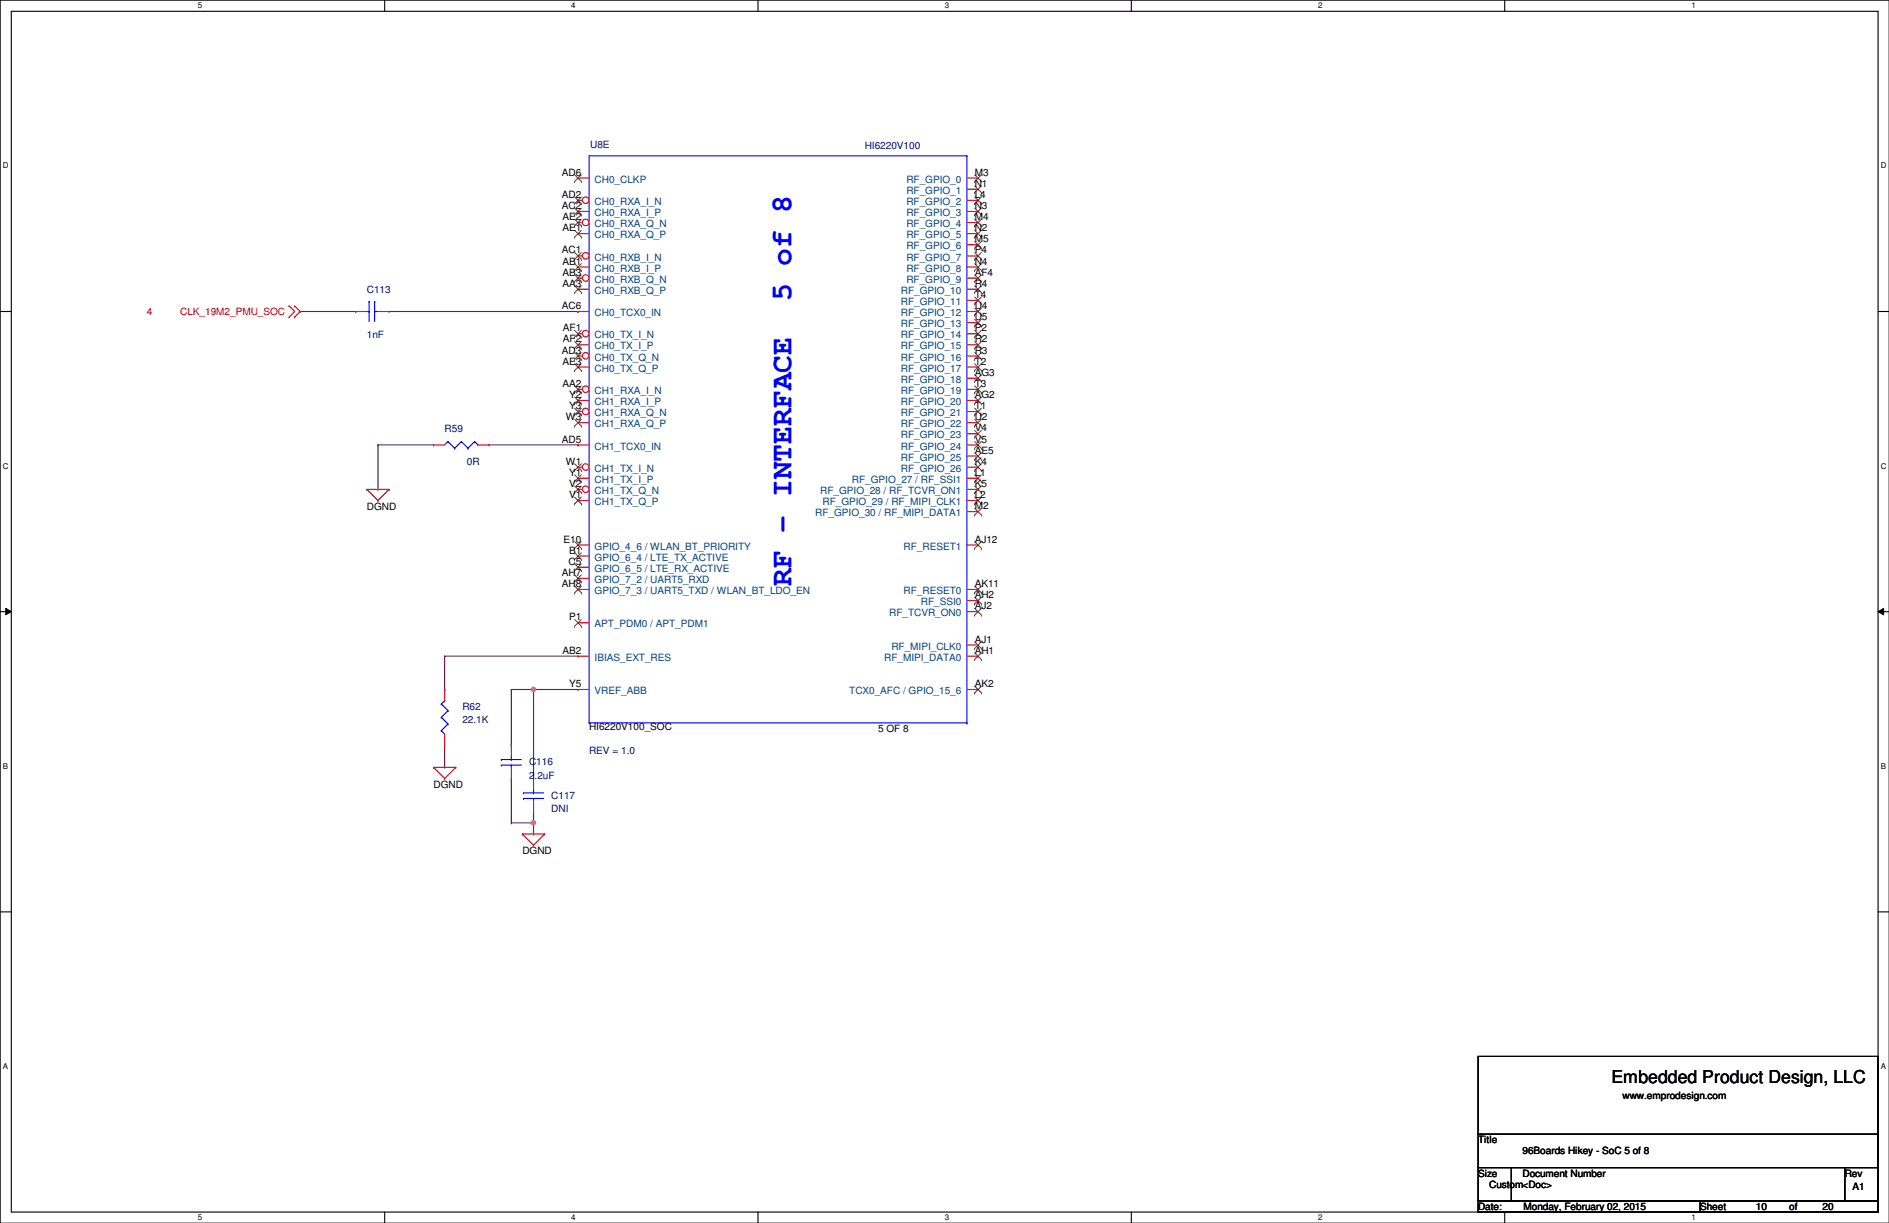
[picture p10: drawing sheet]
<svg xmlns="http://www.w3.org/2000/svg" width="432mm" height="279mm" viewBox="0 0 432 279" stroke-linecap="round" stroke-linejoin="round" font-family="sans-serif">
<path d="M0 0h431.8v279.4h-431.8zM2.6 2.6h426.7v274.3h-426.7z" fill="none" stroke="#000" stroke-width=".25"/>
<g fill="#fff">
<path d="M45.3 .3h.9v2h-.9z"/>
<path d="M45.3 277.2h.9v1.9h-.9z"/>
</g>
<path d="M87.9 0v2.6M87.9 276.9v2.5" fill="none" stroke="#000" stroke-width=".25"/>
<g fill="#fff">
<path d="M130.6 .3h1v2h-1z"/>
<path d="M130.6 277.2h1v1.9h-1z"/>
</g>
<path d="M173.3 0v2.6M173.3 276.9v2.5" fill="none" stroke="#000" stroke-width=".25"/>
<g fill="#fff">
<path d="M215.9 .3h1v2h-1z"/>
<path d="M215.9 277.2h1v1.9h-1z"/>
</g>
<path d="M258.6 0v2.6M258.6 276.9v2.5" fill="none" stroke="#000" stroke-width=".25"/>
<g fill="#fff">
<path d="M301.3 .3h1v2h-1z"/>
<path d="M301.3 277.2h1v1.9h-1z"/>
</g>
<path d="M344 0v2.6M344 276.9v2.5" fill="none" stroke="#000" stroke-width=".25"/>
<g fill="#fff">
<path d="M386.6 .3h1v2h-1z"/>
<path d="M386.6 277.2h1v1.9h-1z"/>
<path d="M.7 36.9h1.2v2h-1.2z"/>
<path d="M429.9 36.9h1.3v2h-1.3z"/>
<path d="M.7 105.5h1.2v1.9h-1.2z"/>
<path d="M429.9 105.5h1.3v1.9h-1.3z"/>
</g>
<path d="M0 71.2h2.6M429.3 71.2h2.5" fill="none" stroke="#000" stroke-width=".25"/>
<g fill="#fff">
<path d="M.7 174h1.2v2h-1.2z"/>
<path d="M429.9 174h1.2v2h-1.2z"/>
</g>
<path d="M0 139.7h2.6M429.3 139.7h2.5" fill="none" stroke="#000" stroke-width=".25"/>
<path d="M1.3 139l1.3 .7-1.3 .8zM429.3 139.7l1.3-.7v1.5z" fill="#000"/>
<path d="M1.3 139l1.3 .7-1.3 .8zM429.3 139.7l1.3-.7v1.5z" fill="none" stroke="#000" stroke-width=".23"/>
<g fill="#fff">
<path d="M.7 242.6h1.2v2h-1.2z"/>
<path d="M429.9 242.6h1.2v2h-1.2z"/>
</g>
<path d="M0 208.3h2.6M429.3 208.3h2.5" fill="none" stroke="#000" stroke-width=".25"/>
<path d="M68.6 71.2h.1M68.6 71.2h12.7M88.9 71.2h43.2M132.1 71.2h.1M86.4 101.6h.1M86.4 111.8h.1M86.4 101.6h12.7M86.4 101.6v10.2M111.8 101.6h20.3M132.1 101.6h.1M122 157.5v20.3M122 177.8h.1" fill="none" stroke="#800040" stroke-width=".25"/>
<circle cx="121.9" cy="157.5" r=".49" fill="#f0f"/>
<circle cx="121.9" cy="157.5" r=".49" fill="none" stroke="#f0f" stroke-width=".25"/>
<path d="M122 188h.1M122 185.5v2.5" fill="none" stroke="#800040" stroke-width=".25"/>
<circle cx="121.9" cy="188" r=".49" fill="#f0f"/>
<circle cx="121.9" cy="188" r=".49" fill="none" stroke="#f0f" stroke-width=".25"/>
<g fill="none" stroke="#800040" stroke-width=".25">
<path d="M101.6 149.9h.1M101.6 157.5h.1M101.6 149.9h30.5M101.6 149.9v7.6M116.9 157.5h.1M116.9 157.5h15.2M116.9 157.5v12.7M122 157.5h.1M101.6 175.3h.1M101.6 170.2v5.1M116.9 170.2h.1M116.9 177.8v10.2"/>
<path d="M116.9 188h.1M116.9 188h5.1M122 188h.1M122 190.5h.1M122 188v2.5"/>
</g>
<g fill="none" stroke="#f00" stroke-width=".25">
<path d="M132.1 48.3h.1M132.1 48.3h2.6M66.1 72.4h.1M66.1 69.9h.1M66.1 69.9l1.3 1.3-1.3 1.2M67.4 69.9h.1M67.4 72.4h.1M67.4 69.9l1.2 1.3-1.2 1.2M83.9 111.8h.1M83.9 111.8h5M83.9 111.8l2.5 2.5M86.4 114.3h.1"/>
<path d="M88.9 111.8h.1M88.9 111.8l-2.5 2.5M101.6 157.5h.1M101.6 157.5v2.6M99.1 175.3h.1M99.1 175.3h5.1M99.1 175.3l2.5 2.5M101.6 177.8h.1M101.6 170.2h.1M101.6 167.7v2.5M104.2 175.3h.1M104.2 175.3l-2.6 2.5"/>
<path d="M119.4 190.5h.1M119.4 190.5h5.1M119.4 190.5l2.6 2.6M122 193.1h.1M124.5 190.5h.1M124.5 190.5l-2.5 2.6"/>
</g>
<path d="M337.9 241.3h91.4v17.8h-91.4zM337.9 259.1h91.4v7.6h-91.4zM337.9 266.7h7.6v7.7h-7.6zM337.9 274.4h50.8v2.5h-50.8zM345.5 266.7h76.2v7.7h-76.2zM388.7 274.4h40.6v2.5h-40.6zM421.7 266.7h7.6v7.7h-7.6z" fill="none" stroke="#000" stroke-width=".25"/>
<g fill="none" stroke="#00f" stroke-width=".25">
<path d="M221 35.6h.1M221 35.6h-86.3v129.5M221 35.6v129.5M100.9 166.9h.1M100.9 163.9h.1M100.9 160.8h.1M100.9 166.9l.7 .8M100.9 163.9l1.5 1.5M100.9 160.8l1.5 1.5M101.6 160.1h.1M101.6 160.1l-.7 .7M102.4 165.4h.1"/>
<path d="M102.4 162.3h.1M102.4 165.4l-1.5 1.5M102.4 162.3l-1.5 1.6M134.7 165.1h.1M134.7 165.1h86.3M221 165.1h.1"/>
</g>
<path d="M131.3 49.1h.1M131.4 47.5l1.5 1.6M132.9 47.5l-1.6 1.6M132.9 49.1h.1" fill="none" stroke="#804000" stroke-width=".23"/>
<circle cx="133.9" cy="50.8" r=".75" fill="#fff"/>
<g fill="none" stroke="#f00" stroke-width=".25">
<path d="M132.1 50.8h.1M132.1 50.8h1"/>
<circle cx="133.9" cy="50.8" r=".75"/>
</g>
<path d="M131.3 51.6h.1M131.4 50.1l1.5 1.5M132.9 50.1l-1.6 1.5M132.9 51.6h.1" fill="none" stroke="#804000" stroke-width=".23"/>
<circle cx="133.9" cy="45.7" r=".75" fill="#fff"/>
<g fill="none" stroke="#f00" stroke-width=".25">
<path d="M132.1 45.8h.1M132.1 40.7h.1M132.1 53.4h.1M132.1 45.8h1M132.1 40.7h2.6M132.1 53.4h2.6M221 40.7h2.6M223.6 40.7h.1M132.1 124.5h.1M132.1 124.5h2.6M132.1 142.3h.1M132.1 157.5h.1"/>
<path d="M132.1 142.3h2.6M132.1 157.5h2.6"/>
<circle cx="133.9" cy="45.7" r=".75"/>
</g>
<g fill="none" stroke="#804000" stroke-width=".23">
<path d="M131.4 39.9l1.5 1.6M132.9 39.9l-1.6 1.6M222.8 39.9l1.6 1.6M224.3 39.9l-1.5 1.6M131.3 46.6h.1M131.3 41.5h.1M131.3 54.2h.1M131.4 45l1.5 1.6M131.4 52.6l1.5 1.6M132.9 45l-1.6 1.6M132.9 52.6l-1.6 1.6M132.9 46.6h.1"/>
<path d="M132.9 41.5h.1M132.9 54.2h.1M222.8 41.5h.1M224.4 41.5h.1M131.3 125.3h.1M131.4 123.7l1.5 1.6M132.9 123.7l-1.6 1.6M132.9 125.3h.1M131.3 143.1h.1M131.4 141.5l1.5 1.6M132.9 141.5l-1.6 1.6M132.9 143.1h.1"/>
</g>
<circle cx="133.9" cy="58.4" r=".75" fill="#fff"/>
<g fill="none" stroke="#f00" stroke-width=".25">
<path d="M132.1 58.5h.1M132.1 58.5h1M132.1 61h.1M132.1 61h2.6"/>
<circle cx="133.9" cy="58.4" r=".75"/>
</g>
<path d="M131.3 59.3h.1M131.4 57.7l1.5 1.6M132.9 57.7l-1.6 1.6M132.9 59.3h.1M131.3 61.8h.1M131.4 60.2l1.5 1.6M132.9 60.2l-1.6 1.6M132.9 61.8h.1" fill="none" stroke="#804000" stroke-width=".23"/>
<circle cx="133.9" cy="63.5" r=".75" fill="#fff"/>
<g fill="none" stroke="#f00" stroke-width=".25">
<path d="M132.1 63.5h.1M132.1 66.1h.1M132.1 71.2h.1M132.1 63.5h1M132.1 66.1h2.6M132.1 71.2h2.6"/>
<circle cx="133.9" cy="63.5" r=".75"/>
</g>
<path d="M131.3 64.3h.1M131.3 66.9h.1M131.4 62.8l1.5 1.5M131.4 65.3l1.5 1.6M132.9 62.8l-1.6 1.5M132.9 65.3l-1.6 1.6M132.9 64.3h.1M132.9 66.9h.1" fill="none" stroke="#804000" stroke-width=".23"/>
<circle cx="133.9" cy="76.2" r=".75" fill="#fff"/>
<g fill="none" stroke="#f00" stroke-width=".25">
<path d="M132.1 76.2h.1M132.1 78.8h.1M132.1 76.2h1M132.1 78.8h2.6"/>
<circle cx="133.9" cy="76.2" r=".75"/>
</g>
<path d="M131.3 77h.1M131.3 79.6h.1M131.4 75.5l1.5 1.5M131.4 78l1.5 1.6M132.9 75.5l-1.6 1.5M132.9 78l-1.6 1.6M132.9 77h.1M132.9 79.6h.1" fill="none" stroke="#804000" stroke-width=".23"/>
<circle cx="133.9" cy="81.3" r=".75" fill="#fff"/>
<g fill="none" stroke="#f00" stroke-width=".25">
<path d="M132.1 81.3h.1M132.1 83.9h.1M132.1 81.3h1M132.1 83.9h2.6"/>
<circle cx="133.9" cy="81.3" r=".75"/>
</g>
<path d="M131.3 82.1h.1M131.3 84.7h.1M131.4 80.6l1.5 1.5M131.4 83.1l1.5 1.6M132.9 80.6l-1.6 1.5M132.9 83.1l-1.6 1.6M132.9 82.1h.1M132.9 84.7h.1" fill="none" stroke="#804000" stroke-width=".23"/>
<circle cx="133.9" cy="88.9" r=".75" fill="#fff"/>
<g fill="none" stroke="#f00" stroke-width=".25">
<path d="M132.1 88.9h.1M132.1 91.5h.1M132.1 88.9h1M132.1 91.5h2.6"/>
<circle cx="133.9" cy="88.9" r=".75"/>
</g>
<path d="M131.3 89.7h.1M131.3 92.3h.1M131.4 88.2l1.5 1.5M131.4 90.7l1.5 1.6M132.9 88.2l-1.6 1.5M132.9 90.7l-1.6 1.6M132.9 89.7h.1M132.9 92.3h.1" fill="none" stroke="#804000" stroke-width=".23"/>
<circle cx="133.9" cy="94" r=".75" fill="#fff"/>
<g fill="none" stroke="#f00" stroke-width=".25">
<path d="M132.1 94h.1M132.1 96.6h.1M132.1 94h1M132.1 96.6h2.6M132.1 101.6h.1M132.1 101.6h2.6"/>
<circle cx="133.9" cy="94" r=".75"/>
</g>
<path d="M131.3 94.8h.1M131.3 97.4h.1M131.4 93.3l1.5 1.5M131.4 95.8l1.5 1.6M132.9 93.3l-1.6 1.5M132.9 95.8l-1.6 1.6M132.9 94.8h.1M132.9 97.4h.1" fill="none" stroke="#804000" stroke-width=".23"/>
<circle cx="133.9" cy="106.7" r=".75" fill="#fff"/>
<g fill="none" stroke="#f00" stroke-width=".25">
<path d="M132.1 106.7h.1M132.1 109.3h.1M132.1 106.7h1M132.1 109.3h2.6"/>
<circle cx="133.9" cy="106.7" r=".75"/>
</g>
<path d="M131.3 107.5h.1M131.3 110.1h.1M131.4 106l1.5 1.5M131.4 108.5l1.5 1.6M132.9 106l-1.6 1.5M132.9 108.5l-1.6 1.6M132.9 107.5h.1M132.9 110.1h.1" fill="none" stroke="#804000" stroke-width=".23"/>
<circle cx="133.9" cy="111.8" r=".75" fill="#fff"/>
<g fill="none" stroke="#f00" stroke-width=".25">
<path d="M221 43.2h2.6M221 45.8h2.6M221 48.3h2.6M221 50.8h2.6M221 53.4h2.6M221 55.9h2.6M221 58.5h2.6M223.6 43.2h.1M223.6 45.8h.1M223.6 48.3h.1M223.6 50.8h.1M223.6 53.4h.1"/>
<path d="M223.6 55.9h.1M223.6 58.5h.1M81.3 71.2h.1M81.3 71.2h2.6M86.4 71.2h2.5M88.9 71.2h.1M221 61h2.6M221 63.5h2.6M221 66.1h2.6M221 68.6h2.6M221 71.2h2.6M221 73.7h2.6"/>
<path d="M221 76.2h2.6M221 78.8h2.6M223.6 61h.1M223.6 63.5h.1M223.6 66.1h.1M223.6 68.6h.1M223.6 71.2h.1M223.6 73.7h.1M223.6 76.2h.1M223.6 78.8h.1M221 81.3h2.6M221 83.9h2.6"/>
<path d="M221 86.4h2.6M221 88.9h2.6M221 91.5h2.6M221 94h2.6M221 96.6h2.6M221 99.1h2.6M223.6 81.3h.1M223.6 83.9h.1M223.6 86.4h.1M223.6 88.9h.1M223.6 91.5h.1M223.6 94h.1"/>
<path d="M223.6 96.6h.1M223.6 99.1h.1M99.1 101.6h.1M99.1 101.6h2.5M109.3 101.6h2.5M111.8 101.6h.1M132.1 111.8h.1M132.1 114.3h.1M132.1 111.8h1M132.1 114.3h2.6M221 111.8h2.6M221 114.3h2.6"/>
<path d="M221 101.6h2.6M221 104.2h2.6M221 106.7h2.6M221 109.3h2.6M221 116.9h2.6M223.6 101.6h.1M223.6 104.2h.1M223.6 106.7h.1M223.6 109.3h.1M223.6 111.8h.1M223.6 114.3h.1M223.6 116.9h.1"/>
<path d="M132.1 127h.1M132.1 129.6h.1M132.1 132.1h.1M132.1 134.7h.1M132.1 127h2.6M132.1 129.6h2.6M132.1 132.1h2.6M132.1 134.7h2.6M221 134.7h2.6M221 124.5h2.6M221 137.2h2.6M221 139.7h2.6"/>
<path d="M223.6 124.5h.1M223.6 134.7h.1M223.6 137.2h.1M223.6 139.7h.1M132.1 149.9h.1M132.1 149.9h2.6M221 149.9h2.6M221 147.4h2.6M221 157.5h2.6M223.6 147.4h.1M223.6 149.9h.1M223.6 157.5h.1"/>
<path d="M116.9 177.8h.1M116.9 170.2h.1M116.9 170.2v2.6M116.9 175.3v2.5M122 177.8h.1M122 177.8v2.6M122 185.5h.1M122 182.9v2.6"/>
<circle cx="133.9" cy="111.8" r=".75"/>
</g>
<g fill="none" stroke="#804000" stroke-width=".23">
<path d="M222.8 44h.1M222.8 46.6h.1M222.8 49.1h.1M222.8 51.6h.1M222.8 54.2h.1M222.8 56.7h.1M222.8 59.3h.1M222.8 42.5l1.6 1.5M222.8 45l1.6 1.6M222.8 47.5l1.6 1.6M222.8 50.1l1.6 1.5M222.8 52.6l1.6 1.6"/>
<path d="M222.8 55.2l1.6 1.5M222.8 57.7l1.6 1.6M224.3 42.5l-1.5 1.5M224.3 45l-1.5 1.6M224.3 47.5l-1.5 1.6M224.3 50.1l-1.5 1.5M224.3 52.6l-1.5 1.6M224.3 55.2l-1.5 1.5M224.3 57.7l-1.5 1.6M224.4 44h.1M224.4 46.6h.1M224.4 49.1h.1"/>
<path d="M224.4 51.6h.1M224.4 54.2h.1M224.4 56.7h.1M224.4 59.3h.1M222.8 61.8h.1M222.8 64.3h.1M222.8 66.9h.1M222.8 69.4h.1M222.8 72h.1M222.8 74.5h.1M222.8 77h.1M222.8 79.6h.1"/>
<path d="M222.8 60.2l1.6 1.6M222.8 62.8l1.6 1.5M222.8 65.3l1.6 1.6M222.8 67.9l1.6 1.5M222.8 70.4l1.6 1.6M222.8 72.9l1.6 1.6M222.8 75.5l1.6 1.5M222.8 78l1.6 1.6M224.3 60.2l-1.5 1.6M224.3 62.8l-1.5 1.5M224.3 65.3l-1.5 1.6M224.3 67.9l-1.5 1.5"/>
<path d="M224.3 70.4l-1.5 1.6M224.3 72.9l-1.5 1.6M224.3 75.5l-1.5 1.5M224.3 78l-1.5 1.6M224.4 61.8h.1M224.4 64.3h.1M224.4 66.9h.1M224.4 69.4h.1M224.4 72h.1M224.4 74.5h.1M224.4 77h.1M224.4 79.6h.1"/>
<path d="M222.8 82.1h.1M222.8 84.7h.1M222.8 87.2h.1M222.8 89.7h.1M222.8 92.3h.1M222.8 94.8h.1M222.8 97.4h.1M222.8 99.9h.1M222.8 80.6l1.6 1.5M222.8 83.1l1.6 1.6M222.8 85.6l1.6 1.6M222.8 88.2l1.6 1.5"/>
<path d="M222.8 90.7l1.6 1.6M222.8 93.3l1.6 1.5M222.8 95.8l1.6 1.6M222.8 98.3l1.6 1.6M224.3 80.6l-1.5 1.5M224.3 83.1l-1.5 1.6M224.3 85.6l-1.5 1.6M224.3 88.2l-1.5 1.5M224.3 90.7l-1.5 1.6M224.3 93.3l-1.5 1.5M224.3 95.8l-1.5 1.6M224.3 98.3l-1.5 1.6"/>
<path d="M224.4 82.1h.1M224.4 84.7h.1M224.4 87.2h.1M224.4 89.7h.1M224.4 92.3h.1M224.4 94.8h.1M224.4 97.4h.1M224.4 99.9h.1M131.3 112.6h.1M131.3 115.1h.1M131.4 111l1.5 1.6M131.4 113.6l1.5 1.5"/>
<path d="M132.9 111l-1.6 1.6M132.9 113.6l-1.6 1.5M132.9 112.6h.1M132.9 115.1h.1M222.8 102.4h.1M222.8 105h.1M222.8 107.5h.1M222.8 110.1h.1M222.8 112.6h.1M222.8 115.1h.1M222.8 117.7h.1M222.8 100.9l1.6 1.5"/>
<path d="M222.8 103.4l1.6 1.6M222.8 106l1.6 1.5M222.8 108.5l1.6 1.6M222.8 111l1.6 1.6M222.8 113.6l1.6 1.5M222.8 116.1l1.6 1.6M224.3 100.9l-1.5 1.5M224.3 103.4l-1.5 1.6M224.3 106l-1.5 1.5M224.3 108.5l-1.5 1.6M224.3 111l-1.5 1.6M224.3 113.6l-1.5 1.5"/>
<path d="M224.3 116.1l-1.5 1.6M224.4 102.4h.1M224.4 105h.1M224.4 107.5h.1M224.4 110.1h.1M224.4 112.6h.1M224.4 115.1h.1M224.4 117.7h.1M131.3 127.8h.1M131.3 130.4h.1M131.3 132.9h.1M131.3 135.5h.1"/>
<path d="M131.4 126.3l1.5 1.5M131.4 128.8l1.5 1.6M131.4 131.4l1.5 1.5M131.4 133.9l1.5 1.6M132.9 126.3l-1.6 1.5M132.9 128.8l-1.6 1.6M132.9 131.4l-1.6 1.5M132.9 133.9l-1.6 1.6M132.9 127.8h.1M132.9 130.4h.1M132.9 132.9h.1M132.9 135.5h.1"/>
<path d="M222.8 125.3h.1M222.8 135.5h.1M222.8 138h.1M222.8 123.7l1.6 1.6M222.8 133.9l1.6 1.6M222.8 136.4l1.6 1.6M222.8 139l1.6 1.5M224.3 123.7l-1.5 1.6M224.3 133.9l-1.5 1.6M224.3 136.4l-1.5 1.6M224.3 139l-1.5 1.5M224.4 125.3h.1"/>
<path d="M224.4 135.5h.1M224.4 138h.1M222.8 140.5h.1M222.8 148.2h.1M222.8 150.7h.1M222.8 158.3h.1M222.8 146.6l1.6 1.6M222.8 149.1l1.6 1.6M222.8 156.8l1.6 1.5M224.3 146.6l-1.5 1.6M224.3 149.1l-1.5 1.6M224.3 156.8l-1.5 1.5"/>
<path d="M224.4 140.5h.1M224.4 148.2h.1M224.4 150.7h.1M224.4 158.3h.1"/>
</g>
<g fill="none" stroke="#00f" stroke-width=".25">
<path d="M83.9 71.2h.5M84.4 71.2h.1M84.4 68.9h.1M84.4 68.9v4.5M85.6 68.9h.1M85.6 71.2h.1M85.6 71.2h.8M85.6 68.9v4.5M102.4 100.9h.1M102.4 100.9l-.8 .7M102.4 100.9l1.5 1.5M103.9 102.4h.1"/>
<path d="M105.5 100.9h.1M105.5 100.9l-1.6 1.5M105.5 100.9l1.5 1.5M107 102.4h.1M108.5 100.9h.1M108.5 100.9l-1.5 1.5M108.5 100.9l.8 .7M109.3 101.6h.1M114.6 173.5h.1M114.6 174.8h.1M114.6 173.5h4.6M114.6 174.8h4.6"/>
<path d="M116.9 174.8h.1M116.9 173.5h.1M116.9 172.8v.7M116.9 174.8v.5M119.7 181.1h.1M119.7 182.4h.1M119.7 181.1h4.5M119.7 182.4h4.5M122 182.4h.1M122 181.1h.1M122 180.4v.7M122 182.4v.5"/>
</g>
<circle cx="121.9" cy="157.5" r=".49" fill="#f0f"/>
<circle cx="121.9" cy="157.5" r=".49" fill="none" stroke="#f0f" stroke-width=".25"/>
<circle cx="121.9" cy="188" r=".49" fill="#f0f"/>
<circle cx="121.9" cy="188" r=".49" fill="none" stroke="#f0f" stroke-width=".25"/>
<g font-size="6.9" fill="#00f">
<text x="180.9" y="68.9" transform="rotate(-90 180.9 68.9)">5 of 8</text>
<text x="180.9" y="133.9" transform="rotate(-90 180.9 133.9)">RF - INTERFACE</text>
</g>
<text font-size="4.1" x="368.3" y="247.5">Embedded Product Design, LLC</text>
<g font-size="2.3" fill="#000080">
<text x="134.9" y="33.9">U8E</text>
<text x="197.7" y="34.1">HI6220V100</text>
<text x="83.9" y="66.9">C113</text>
<text x="83.9" y="77.3">1nF</text>
<text x="101.6" y="98.6">R59</text>
<text x="106.7" y="106.3">0R</text>
<text x="105.7" y="162.1">R62</text>
<text x="105.7" y="165.2">22.1K</text>
<text x="134.7" y="172.3">REV = 1.0</text>
<text x="120.9" y="174.8">C116</text>
<text x="120.9" y="177.9">2.2uF</text>
<text x="126" y="182.5">C117</text>
<text x="126" y="185.5">DNI</text>
</g>
<g font-size="2.3">
<text x="128.4" y="40.1">AD6</text>
<text x="222.8" y="40.1">M3</text>
<text x="128.4" y="47.8">AC2</text>
<text x="128.4" y="45.2">AD2</text>
<text x="222.8" y="42.7">N1</text>
<text x="222.8" y="45.2">L4</text>
<text x="222.8" y="47.8">N3</text>
<text x="128.6" y="50.3">AE2</text>
<text x="128.6" y="52.8">AE1</text>
<text x="222.8" y="50.3">M4</text>
<text x="222.8" y="52.8">N2</text>
<text x="128.4" y="57.9">AC1</text>
<text x="222.8" y="55.4">M5</text>
<text x="222.8" y="57.9">P4</text>
<text x="128.6" y="60.5">AB1</text>
<text x="128.6" y="63">AB3</text>
<text x="128.6" y="65.5">AA3</text>
<text x="222.8" y="60.5">N4</text>
<text x="222.8" y="63">AF4</text>
<text x="222.8" y="65.5">R4</text>
<text x="128.4" y="70.6">AC6</text>
<text x="222.8" y="68.1">T4</text>
<text x="222.8" y="70.6">U4</text>
<text x="128.7" y="75.7">AF1</text>
<text x="222.8" y="73.2">U5</text>
<text x="222.8" y="75.7">P2</text>
<text x="128.4" y="80.8">AD3</text>
<text x="128.6" y="83.3">AE3</text>
<text x="128.7" y="78.2">AF2</text>
<text x="222.8" y="78.2">R2</text>
<text x="222.8" y="80.8">R3</text>
<text x="222.8" y="83.3">T2</text>
<text x="128.6" y="88.4">AA2</text>
<text x="222.8" y="85.9">AG3</text>
<text x="222.8" y="88.4">T3</text>
<text x="130.1" y="90.9">Y2</text>
<text x="130.1" y="93.5">Y3</text>
<text x="222.8" y="90.9">AG2</text>
<text x="222.8" y="93.5">T1</text>
<text x="128.4" y="101.1">AD5</text>
<text x="129.3" y="96">W3</text>
<text x="222.8" y="96">U2</text>
<text x="222.8" y="98.6">V4</text>
<text x="222.8" y="101.1">V5</text>
<text x="129.3" y="106.2">W1</text>
<text x="222.8" y="103.6">AE5</text>
<text x="222.8" y="106.2">K4</text>
<text x="130.1" y="111.3">V2</text>
<text x="130.1" y="113.8">V1</text>
<text x="130.1" y="108.7">Y1</text>
<text x="222.8" y="108.7">L1</text>
<text x="222.8" y="111.3">K5</text>
<text x="222.8" y="113.8">L2</text>
<text x="83.9" y="116.4">DGND</text>
<text x="222.8" y="116.3">M2</text>
<text x="128.8" y="124">E10</text>
<text x="222.8" y="124">AJ12</text>
<text x="128.4" y="131.6">AH7</text>
<text x="130" y="129">C5</text>
<text x="130.1" y="126.5">B1</text>
<text x="128.4" y="134.1">AH8</text>
<text x="222.8" y="134.1">AK11</text>
<text x="222.8" y="136.7">AH2</text>
<text x="130.1" y="141.7">P1</text>
<text x="222.8" y="139.2">AJ2</text>
<text x="128.6" y="149.4">AB2</text>
<text x="222.8" y="146.8">AJ1</text>
<text x="222.8" y="149.4">AH1</text>
<text x="130.1" y="157">Y5</text>
<text x="222.8" y="157">AK2</text>
<text x="134.7" y="166.7">HI6220V100_SOC</text>
<text x="200.7" y="167.2">5 OF 8</text>
<text x="99.1" y="179.9">DGND</text>
<text x="119.4" y="195.2">DGND</text>
<text x="370.9" y="251">www.emprodesign.com</text>
<text x="337.9" y="261.2">Title</text>
<text x="348" y="263.7">96Boards Hikey - SoC 5 of 8</text>
<text x="337.9" y="268.8">Size</text>
<text x="348" y="268.8">Document Number</text>
<text x="421.7" y="268.8">Rev</text>
<text x="340.4" y="271.4">Custom&lt;Doc&gt;</text>
<text x="423.5" y="271.9">A1</text>
<text x="337.9" y="276.4">Date:</text>
<text x="348.3" y="276.4">Monday, February 02, 2015</text>
<text x="388.7" y="276.4">Sheet</text>
<text x="401.4" y="276.4">10</text>
<text x="409" y="276.4">of</text>
<text x="416.6" y="276.4">20</text>
</g>
<g font-size="2.3" fill="#004080">
<text x="135.9" y="41.7">CH0_CLKP</text>
<text x="207.2" y="41.7">RF_GPIO_0</text>
<text x="135.9" y="46.8">CH0_RXA_I_N</text>
<text x="207.2" y="44.3">RF_GPIO_1</text>
<text x="207.2" y="46.8">RF_GPIO_2</text>
<text x="135.9" y="49.4">CH0_RXA_I_P</text>
<text x="135.9" y="51.9">CH0_RXA_Q_N</text>
<text x="207.2" y="49.4">RF_GPIO_3</text>
<text x="207.2" y="51.9">RF_GPIO_4</text>
<text x="135.9" y="54.4">CH0_RXA_Q_P</text>
<text x="135.9" y="59.5">CH0_RXB_I_N</text>
<text x="207.2" y="54.4">RF_GPIO_5</text>
<text x="207.2" y="57">RF_GPIO_6</text>
<text x="207.2" y="59.5">RF_GPIO_7</text>
<text x="135.9" y="62.1">CH0_RXB_I_P</text>
<text x="135.9" y="64.6">CH0_RXB_Q_N</text>
<text x="207.2" y="62.1">RF_GPIO_8</text>
<text x="207.2" y="64.6">RF_GPIO_9</text>
<text x="135.9" y="67.1">CH0_RXB_Q_P</text>
<text x="205.9" y="67.1">RF_GPIO_10</text>
<text x="205.9" y="69.7">RF_GPIO_11</text>
<text x="135.9" y="72.2">CH0_TCX0_IN</text>
<text x="135.9" y="77.3">CH0_TX_I_N</text>
<text x="205.9" y="72.2">RF_GPIO_12</text>
<text x="205.9" y="74.8">RF_GPIO_13</text>
<text x="205.9" y="77.3">RF_GPIO_14</text>
<text x="135.9" y="79.8">CH0_TX_I_P</text>
<text x="135.9" y="82.4">CH0_TX_Q_N</text>
<text x="205.9" y="79.8">RF_GPIO_15</text>
<text x="205.9" y="82.4">RF_GPIO_16</text>
<text x="135.9" y="84.9">CH0_TX_Q_P</text>
<text x="205.9" y="84.9">RF_GPIO_17</text>
<text x="205.9" y="87.5">RF_GPIO_18</text>
<text x="135.9" y="90">CH1_RXA_I_N</text>
<text x="135.9" y="92.5">CH1_RXA_I_P</text>
<text x="135.9" y="95.1">CH1_RXA_Q_N</text>
<text x="205.9" y="90">RF_GPIO_19</text>
<text x="205.9" y="92.5">RF_GPIO_20</text>
<text x="205.9" y="95.1">RF_GPIO_21</text>
<text x="135.9" y="97.6">CH1_RXA_Q_P</text>
<text x="205.9" y="97.6">RF_GPIO_22</text>
<text x="205.9" y="100.2">RF_GPIO_23</text>
<text x="135.9" y="102.7">CH1_TCX0_IN</text>
<text x="135.9" y="107.8">CH1_TX_I_N</text>
<text x="205.9" y="102.7">RF_GPIO_24</text>
<text x="205.9" y="105.2">RF_GPIO_25</text>
<text x="205.9" y="107.8">RF_GPIO_26</text>
<text x="135.9" y="110.3">CH1_TX_I_P</text>
<text x="135.9" y="112.9">CH1_TX_Q_N</text>
<text x="187.5" y="112.9">RF_GPIO_28 / RF_TCVR_ON1</text>
<text x="194.7" y="110.3">RF_GPIO_27 / RF_SSI1</text>
<text x="135.9" y="115.4">CH1_TX_Q_P</text>
<text x="186.4" y="117.9">RF_GPIO_30 / RF_MIPI_DATA1</text>
<text x="188" y="115.4">RF_GPIO_29 / RF_MIPI_CLK1</text>
<text x="135.9" y="125.6">GPIO_4_6 / WLAN_BT_PRIORITY</text>
<text x="206.5" y="125.6">RF_RESET1</text>
<text x="135.9" y="128.1">GPIO_6_4 / LTE_TX_ACTIVE</text>
<text x="135.9" y="130.6">GPIO_6_5 / LTE_RX_ACTIVE</text>
<text x="135.9" y="133.2">GPIO_7_2 / UART5_RXD</text>
<text x="135.9" y="135.7">GPIO_7_3 / UART5_TXD / WLAN_BT_LDO_EN</text>
<text x="206.5" y="135.7">RF_RESET0</text>
<text x="135.9" y="143.3">APT_PDM0 / APT_PDM1</text>
<text x="203.2" y="140.8">RF_TCVR_ON0</text>
<text x="210.5" y="138.3">RF_SSI0</text>
<text x="203.8" y="148.4">RF_MIPI_CLK0</text>
<text x="135.9" y="151">IBIAS_EXT_RES</text>
<text x="202.1" y="151">RF_MIPI_DATA0</text>
<text x="135.9" y="158.6">VREF_ABB</text>
<text x="194.1" y="158.6">TCX0_AFC / GPIO_15_6</text>
</g>
<g font-size="2.3" fill="#f00">
<text x="33.6" y="72">4</text>
<text x="41.2" y="72">CLK_19M2_PMU_SOC</text>
</g>
<g font-size="1.8">
<text x="45.3" y="1.9">5</text>
<text x="130.6" y="1.9">4</text>
<text x="215.9" y="1.9">3</text>
<text x="301.3" y="1.9">2</text>
<text x="386.6" y="1.9">1</text>
<text x=".7" y="38.5">D</text>
<text x="429.9" y="38.5">D</text>
<text x=".7" y="107.1">C</text>
<text x="429.9" y="107.1">C</text>
<text x=".7" y="175.6">B</text>
<text x="429.9" y="175.6">B</text>
<text x=".7" y="244.2">A</text>
<text x="429.9" y="244.2">A</text>
<text x="45.3" y="278.8">5</text>
<text x="130.6" y="278.8">4</text>
<text x="215.9" y="278.8">3</text>
<text x="301.3" y="278.8">2</text>
<text x="386.6" y="278.8">1</text>
</g>
</svg>
